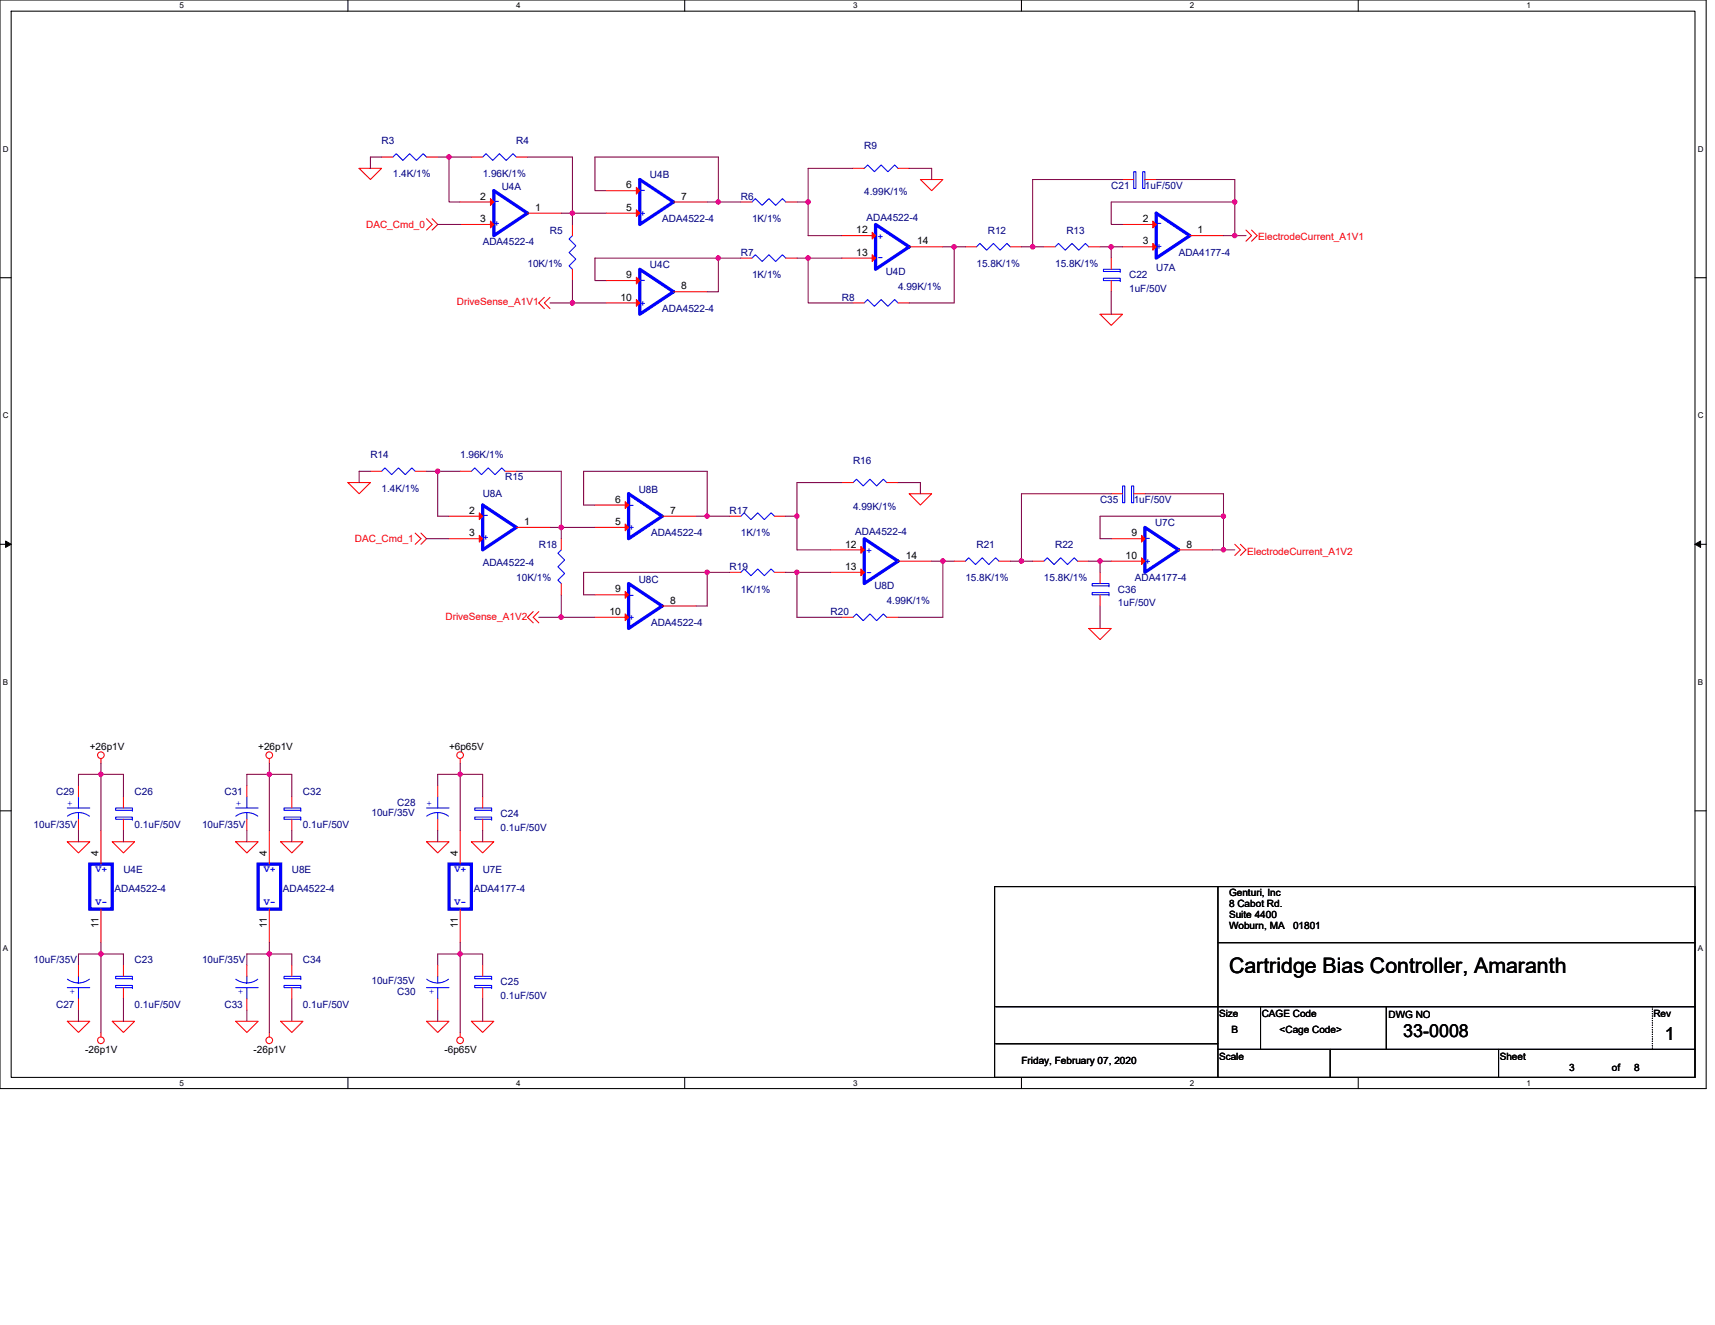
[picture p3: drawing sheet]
<svg xmlns="http://www.w3.org/2000/svg" width="279mm" height="216mm" viewBox="0 0 279 216" stroke-linecap="round" stroke-linejoin="round" font-family="sans-serif">
<path d="M0 0h278v177.4h-278zM1.8 1.8h274.3v173.8h-274.3z" fill="none" stroke="#000" stroke-width=".17"/>
<g fill="#fff">
<path d="M29.3 .2h.7v1.5h-.7z"/>
<path d="M29.3 175.7h.7v1.5h-.7z"/>
</g>
<path d="M56.7 0v1.8M56.7 175.6v1.8" fill="none" stroke="#000" stroke-width=".17"/>
<g fill="#fff">
<path d="M84.1 .2h.7v1.5h-.7z"/>
<path d="M84.1 175.7h.7v1.5h-.7z"/>
</g>
<path d="M111.5 0v1.8M111.5 175.6v1.8" fill="none" stroke="#000" stroke-width=".17"/>
<g fill="#fff">
<path d="M139 .2h.7v1.5h-.7z"/>
<path d="M139 175.7h.7v1.5h-.7z"/>
</g>
<path d="M166.4 0v1.8M166.4 175.6v1.8" fill="none" stroke="#000" stroke-width=".17"/>
<g fill="#fff">
<path d="M193.8 .2h.8v1.5h-.8z"/>
<path d="M193.8 175.7h.8v1.5h-.8z"/>
</g>
<path d="M221.3 0v1.8M221.3 175.6v1.8" fill="none" stroke="#000" stroke-width=".17"/>
<g fill="#fff">
<path d="M248.7 .2h.7v1.5h-.7z"/>
<path d="M248.7 175.7h.7v1.5h-.7z"/>
<path d="M.5 23.5h.9v1.5h-.9z"/>
<path d="M276.6 23.5h1v1.5h-1z"/>
<path d="M.5 67h.9v1.4h-.9z"/>
<path d="M276.6 67h1v1.4h-1z"/>
</g>
<path d="M0 45.3h1.8M276.1 45.3h1.9" fill="none" stroke="#000" stroke-width=".17"/>
<g fill="#fff">
<path d="M.5 110.4h.8v1.5h-.8z"/>
<path d="M276.6 110.4h.9v1.5h-.9z"/>
</g>
<path d="M0 88.7h1.8M276.1 88.7h1.9" fill="none" stroke="#000" stroke-width=".17"/>
<path d="M.9 88.2l.9 .5-.9 .5zM276.1 88.7l1-.5v1z" fill="#000" stroke="#000" stroke-width=".16"/>
<g fill="#fff">
<path d="M.5 153.8h.8v1.5h-.8z"/>
<path d="M276.6 153.8h.9v1.5h-.9z"/>
</g>
<path d="M0 132.1h1.8M276.1 132.1h1.9M162 144.5h114.1v31.1h-114.1zM198.4 153.6h77.7M198.4 144.5v31.1M162.2 170.1h36.2M162.2 164h113.9M198.4 171h77.7M205.4 164v7M216.7 171v4.6M225.8 164v7M244.1 171v4.6" fill="none" stroke="#000" stroke-width=".17"/>
<g fill="none" stroke="#f00" stroke-width=".17">
<path d="M58.5 27.4h3.7l-1.9 1.9zM62.2 25.6h1.8M69.5 35.6l.9 1-.9 .9M69.5 25.6h1.8M70.4 35.6l.9 1-.9 .9M75 32.9h5.5M75 36.6h5.5M76.8 25.6h1.8M84.1 25.6h1.8M85.9 34.7h5.5M93.3 36.6v1.8M98.7 34.7h5.5"/>
<path d="M98.7 31.1h5.5M109.7 32.9h5.5M120.7 32.9h1.8M128 32.9h1.8M137.2 38.4h5.4M139 27.4h1.8M146.3 27.4h1.8M149.9 29.3h3.7l-1.8 1.8zM182.9 29.3h1.8M182.9 36.6h5.5M186.5 29.3h1.9M193.8 38.4h5.5"/>
<path d="M203 37.5l.9 .9-.9 .9M203.9 37.5l.9 .9-.9 .9M88.7 48.5l-.9 .9 .9 .9M89.6 48.5l-.9 .9 .9 .9M93.3 43.9v1.8M98.7 45.7h5.5M98.7 49.4h5.5M109.7 47.5h5.5M120.7 42.1h1.8M128 42.1h1.8M137.2 42.1h5.4M139 49.4h1.8"/>
<path d="M146.3 49.4h1.8M148.1 40.2h5.5M157.3 40.2h1.8M164.6 40.2h1.8M170.1 40.2h1.8M177.4 40.2h1.8M179.2 51.2h3.7l-1.9 1.8zM181 45.7v1.8M181 42.1v1.8M182.9 40.2h5.5M56.7 78.6h3.6l-1.8 1.9zM60.3 76.8h1.9"/>
<path d="M67.6 76.8h1.9M75 76.8h1.8M82.3 76.8h1.8M137.2 78.6h1.8M144.5 78.6h1.8M67.6 86.9l1 .9-1 .9M68.6 86.9l.9 .9-.9 .9M73.2 84.1h5.4M73.2 87.8h5.4M84.1 85.9h5.5M86.9 99.7l-1 .9 1 .9M87.8 99.7l-.9 .9 .9 .9"/>
<path d="M91.4 87.8v1.8M91.4 95.1v1.8M96.9 85.9h5.5M96.9 82.3h5.5M96.9 96.9h5.5M107.9 84.1h5.5M107.9 98.7h5.5M118.9 93.3h1.8M118.9 84.1h1.8M126.2 93.3h1.8M126.2 84.1h1.8M135.3 89.6h5.5"/>
<path d="M135.3 93.3h5.5M146.3 91.4h5.5M148.1 80.5h3.7l-1.9 1.8zM155.4 91.4h1.9M162.8 91.4h1.8M168.2 91.4h1.9M175.6 91.4h1.8M179.2 96.9v1.8M179.2 93.3v1.8M181 87.8h5.5M181 91.4h5.5M181 80.5h1.9"/>
<path d="M184.7 80.5h1.8M192 89.6h5.5M201.2 88.7l.9 .9-.9 .9M202.1 88.7l.9 .9-.9 .9M96.9 100.6h5.5M137.2 100.6h1.8M144.5 100.6h1.8M177.4 102.4h3.6l-1.8 1.8zM11 137.2h3.6l-1.8 1.8zM12.8 128v1.8M12.8 133.5v1.8M16.4 135.3v5.5"/>
<path d="M16.4 123.6v.8M18.3 137.2h3.6l-1.8 1.8zM20.1 133.5v1.8M20.1 129.8v1.9M38.4 137.2h3.7l-1.9 1.8zM40.2 128v1.8M40.2 133.5v1.8M43.9 123.6v.8M43.9 135.3v5.5M45.7 137.2h3.7l-1.9 1.8zM47.5 133.5v1.8M47.5 129.8v1.9"/>
<path d="M69.5 137.2h3.7l-1.9 1.8zM71.3 128v1.8M71.3 133.5v1.8M75 123.6v.8M75 135.3v5.5M76.8 137.2h3.7l-1.9 1.8zM78.6 133.5v1.8M78.6 129.8v1.9M12.8 157.3v1.8M16.4 148.1v5.5M20.1 157.3v1.8M40.2 157.3v1.8"/>
<path d="M43.9 148.1v5.5M47.5 157.3v1.8M71.3 157.3v1.8M75 148.1v5.5M78.6 157.3v1.8M11 166.4h3.6l-1.8 1.8zM12.8 162.8v1.8M16.4 168.2v.8M18.3 166.4h3.6l-1.8 1.8zM20.1 160.9v1.9M38.4 166.4h3.7l-1.9 1.8zM40.2 162.8v1.8"/>
<path d="M43.9 168.2v.8M45.7 166.4h3.7l-1.9 1.8zM47.5 160.9v1.9M69.5 166.4h3.7l-1.9 1.8zM71.3 162.8v1.8M75 168.2v.8M76.8 166.4h3.7l-1.9 1.8zM78.6 160.9v1.9"/>
<circle cx="16.4" cy="123" r=".54"/>
<circle cx="43.9" cy="123" r=".54"/>
<circle cx="75" cy="123" r=".54"/>
<circle cx="16.4" cy="169.5" r=".54"/>
<circle cx="43.9" cy="169.5" r=".54"/>
<circle cx="75" cy="169.5" r=".54"/>
</g>
<path d="M269.2 164v7M269.2 171h.1" fill="none" stroke="#000" stroke-width=".17" stroke-dasharray="0 .3"/>
<g fill="none" stroke="#00f" stroke-width=".17">
<path d="M64 25.6l.6-.6 1 1.1 1.1-1.1 1.1 1.1 1.1-1.1 .6 .6M78.6 25.6l.6-.6 1.1 1.1 1.1-1.1 1.1 1.1 1.1-1.1 .5 .6M93.3 38.4l-.6 .5 1.1 1.1-1.1 1.1 1.1 1.1-1.1 1.1 .6 .6M122.5 32.9l.6-.5 1.1 1.1 1.1-1.1 1.1 1.1 1.1-1.1 .5 .5M140.8 27.4l.6-.5 1.1 1.1 1.1-1.1 1.1 1.1 1.1-1.1 .5 .5M184.7 28h.4v2.7h-.4zM184.7 29.3h.1M186.2 28h.3v2.7h-.3zM186.5 29.3h.1M122.5 42.1l.6-.6 1.1 1.1 1.1-1.1 1.1 1.1 1.1-1.1 .5 .6M140.8 49.4l.6-.6 1.1 1.1 1.1-1.1 1.1 1.1 1.1-1.1 .5 .6M159.1 40.2l.5-.5 1.1 1.1 1.1-1.1 1.1 1.1 1.1-1.1 .6 .5"/>
<path d="M171.9 40.2l.5-.5 1.1 1.1 1.1-1.1 1.1 1.1 1.1-1.1 .6 .5M179.8 45.3h2.7v.4h-2.7zM179.8 43.9h2.7v.3h-2.7zM181 43.9h.1M181 45.7h.1M182.5 45.7h.1M182.5 44.2h.1M62.2 76.8l.5-.6 1.1 1.1 1.1-1.1 1.1 1.1 1.1-1.1 .5 .6M76.8 76.8l.5-.6 1.1 1.1 1.1-1.1 1.1 1.1 1.1-1.1 .6 .6M139 78.6l.5-.5 1.1 1.1 1.1-1.1 1.1 1.1 1.1-1.1 .6 .5M182.9 79.2h.3v2.7h-.3zM184.3 79.2h.4v2.7h-.4z"/>
<path d="M91.4 89.6l-.5 .5 1.1 1.1-1.1 1.2 1.1 1.1-1.1 1 .5 .6M120.7 93.3l.5-.6 1.1 1.1 1.1-1.1 1.1 1.1 1.1-1.1 .6 .6M120.7 84.1l.5-.5 1.1 1.1 1.1-1.1 1.1 1.1 1.1-1.1 .6 .5M157.3 91.4l.5-.5 1.1 1.1 1.1-1.1 1.1 1.1 1.1-1.1 .6 .5M170.1 91.4l.5-.5 1.1 1.1 1.1-1.1 1.1 1.1 1.1-1.1 .6 .5M177.9 96.6h2.8v.3h-2.8zM177.9 95.1h2.8v.4h-2.8zM179.2 95.1h.1M179.2 96.9h.1M180.7 96.9h.1M180.7 95.5h.1M182.9 80.5h.1"/>
<path d="M184.7 80.5h.1M139 100.6l.5-.6 1.1 1.1 1.1-1.1 1.1 1.1 1.1-1.1 .6 .6M11 131.7h3.6M12.8 132.4v1.1M12.8 129.8v1.9M14.6 133l-1.1-.5-.8-.1-1.1 .2-.6 .4M18.8 133.1h2.8v.4h-2.8zM18.8 131.7h2.8v.3h-2.8zM20.1 131.7h.1M20.1 133.5h.1M21.6 133.5h.1M21.6 132h.1"/>
<path d="M38.4 131.7h3.7M40.2 132.4l.8 .1 1 .5M40.2 132.4l-.8 .1-1 .5M40.2 132.4v1.1M40.2 129.8v1.9M46.3 133.1h2.7v.4h-2.7zM46.3 131.7h2.7v.3h-2.7zM47.5 131.7h.1M47.5 133.5h.1M49 133.5h.1M49 132h.1M69.5 131.7h3.7"/>
<path d="M71.3 132.4v1.1M71.3 129.8v1.9M73.1 133a2.96 2.96 0 0 0-3.6 0M77.3 133.1h2.8v.4h-2.8zM77.3 131.7h2.8v.3h-2.8zM78.6 131.7h.1M78.6 133.5h.1M80.1 133.5h.1M80.1 132h.1M11 159.6l.6 .3 1.2 .3 .7-.1 1.1-.5M12.8 159.1v1.1M18.8 159.1h2.8v.4h-2.8z"/>
<path d="M20.1 159.1h.1M21.6 159.5h.1M38.4 159.6l.7 .3 1.1 .3 .8-.1 1-.5M40.2 159.1v1.1M46.3 159.1h2.7v.4h-2.7zM47.5 159.1h.1M49 159.5h.1M69.5 159.6a2.88 2.88 0 0 0 3.6 0M71.3 159.1v1.1M77.3 159.1h2.8v.4h-2.8zM78.6 159.1h.1M80.1 159.5h.1"/>
<path d="M11 160.9h3.6M12.8 160.9v1.9M18.8 160.6h2.8v.3h-2.8zM20.1 160.9h.1M21.6 160.9h.1M38.4 160.9h3.7M40.2 160.9v1.9M46.3 160.6h2.7v.3h-2.7zM47.5 160.9h.1M49 160.9h.1M69.5 160.9h3.7M71.3 160.9v1.9"/>
<path d="M77.3 160.6h2.8v.3h-2.8zM78.6 160.9h.1M80.1 160.9h.1"/>
</g>
<g fill="none" stroke="#00f" stroke-width=".53">
<path d="M80.5 31.1l5.4 3.6-5.4 3.7zM104.2 29.3l5.5 3.6-5.5 3.7zM142.6 36.6l5.5 3.6-5.5 3.7zM188.4 34.7l5.4 3.7-5.4 3.7zM104.2 43.9l5.5 3.6-5.5 3.7zM78.6 82.3l5.5 3.6-5.5 3.7zM102.4 80.5l5.5 3.6-5.5 3.7zM102.4 95.1l5.5 3.6-5.5 3.7zM140.8 87.8l5.5 3.6-5.5 3.7zM186.5 85.9l5.5 3.7-5.5 3.7zM14.6 140.8h3.7v7.3h-3.7zM42.1 140.8h3.6v7.3h-3.6z"/>
<path d="M73.2 140.8h3.6v7.3h-3.6z"/>
</g>
<g fill="#f00" stroke="#f00" stroke-width=".17">
<path d="M79.9 32.4l.6 .5-.6 .6z"/>
<path d="M79.9 36l.6 .6-.6 .5z"/>
<path d="M142.1 37.8l.5 .6-.5 .5z"/>
<path d="M142.1 41.5l.5 .6-.5 .5z"/>
<path d="M187.8 36l.6 .6-.6 .5z"/>
<path d="M187.8 39.7l.6 .5-.6 .6z"/>
<path d="M103.7 45.2l.5 .5-.5 .6z"/>
<path d="M103.7 48.8l.5 .6-.5 .5z"/>
<path d="M101.9 85.4l.5 .5-.5 .6z"/>
<path d="M101.9 81.7l.5 .6-.5 .5z"/>
<path d="M101.9 96.4l.5 .5-.5 .6z"/>
<path d="M101.9 100l.5 .6-.5 .5z"/>
<path d="M186 87.2l.5 .6-.5 .5z"/>
<path d="M186 90.9l.5 .5-.5 .6z"/>
<path d="M78.1 83.6l.5 .5-.5 .6z"/>
<path d="M78.1 87.2l.5 .6-.5 .5z"/>
<path d="M103.7 34.2l.5 .5-.5 .6z"/>
<path d="M103.7 30.5l.5 .6-.5 .5z"/>
<path d="M140.3 89l.5 .6-.5 .5z"/>
<path d="M140.3 92.7l.5 .6-.5 .5z"/>
</g>
<g fill="none" stroke="#800040" stroke-width=".17">
<path d="M62.2 25.6h-1.9v1.8M71.3 25.6h1.9M71.3 36.6h3.7M73.2 25.6v7.3h1.8M73.2 25.6h3.6M85.9 25.6h7.4v9.1M91.4 34.7h1.9M93.3 34.7v1.9M93.3 34.7h5.4M98.7 31.1h-1.8v-5.5h20.1v7.3M115.2 32.9h1.8M117 32.9h3.7"/>
<path d="M129.8 32.9h1.9M131.7 32.9v5.5h5.5M139 27.4h-7.3v5.5M148.1 27.4h3.7v1.9M182.9 29.3h-14.7v10.9M188.4 29.3h12.8v3.6M199.3 38.4h1.9M201.2 38.4h1.8M201.2 32.9v5.5M201.2 32.9h-20.2v3.7h1.9M89.6 49.4h3.7M93.3 45.7v3.7h5.4"/>
<path d="M117 42.1h-20.1v3.6h1.8M117 42.1v5.4h-1.8M117 42.1h3.7M129.8 42.1h7.4M131.7 42.1v7.3h7.3M153.6 40.2h1.8M155.4 40.2h1.9M155.4 40.2v9.2h-7.3M166.4 40.2h1.8M168.2 40.2h1.9M179.2 40.2h1.8M181 40.2h1.9"/>
<path d="M181 40.2v1.9M181 47.5v3.7M60.3 76.8h-1.8v1.8M69.5 76.8h1.8M71.3 76.8v7.3h1.9M71.3 76.8h3.7M84.1 76.8h7.3v9.1M137.2 78.6h-7.4v5.5M146.3 78.6h3.6v1.9M69.5 87.8h3.7M89.6 85.9h1.8M91.4 85.9h5.5"/>
<path d="M91.4 85.9v1.9M91.4 96.9v3.7M96.9 82.3h-1.8v-5.5h20.1v7.3M113.4 84.1h1.8M115.2 93.3v5.4h-1.8M115.2 84.1h3.7M115.2 93.3h3.7M115.2 93.3h-20.1v3.6h1.8M128 84.1h1.8M128 93.3h1.8M129.8 84.1v5.5h5.5M129.8 93.3v7.3h7.4"/>
<path d="M129.8 93.3h5.5M151.8 91.4h1.8M153.6 91.4h1.8M153.6 91.4v9.2h-7.3M164.6 91.4h1.8M166.4 91.4h1.8M177.4 91.4h1.8M179.2 98.7v3.7M179.2 91.4h1.8M179.2 91.4v1.9M181 80.5h-14.6v10.9M186.5 80.5h12.8v3.6"/>
<path d="M197.5 89.6h1.8M199.3 89.6h1.9M199.3 84.1h-20.1v3.7h1.8M199.3 84.1v5.5M87.8 100.6h3.6M91.4 100.6h5.5M12.8 135.3v1.9M16.4 124.4v1.8M16.4 126.2h-3.6v1.8M16.4 126.2v9.1M16.4 126.2h3.7v3.6M20.1 135.3v1.9"/>
<path d="M40.2 135.3v1.9M43.9 124.4v1.8M43.9 126.2h3.6v3.6M43.9 126.2h-3.7v1.8M43.9 126.2v9.1M47.5 135.3v1.9M71.3 135.3v1.9M75 126.2h-3.7v1.8M75 124.4v1.8M75 126.2v9.1M75 126.2h3.6v3.6M78.6 135.3v1.9"/>
<path d="M16.4 155.4h-3.6v1.9M16.4 153.6v1.8M16.4 155.4v12.8M16.4 155.4h3.7v1.9M43.9 153.6v1.8M43.9 155.4h-3.7v1.9M43.9 155.4h3.6v1.9M43.9 155.4v12.8M75 153.6v1.8M75 155.4h-3.7v1.9M75 155.4v12.8M75 155.4h3.6v1.9"/>
<path d="M12.8 164.6v1.8M20.1 162.8v3.6M40.2 164.6v1.8M47.5 162.8v3.6M71.3 164.6v1.8M78.6 162.8v3.6"/>
</g>
<g fill="#f0f" stroke="#f0f" stroke-width=".17">
<circle cx="73.1" cy="25.6" r=".36"/>
<circle cx="117" cy="32.9" r=".35"/>
<circle cx="93.2" cy="34.7" r=".35"/>
<circle cx="117" cy="42" r=".35"/>
<circle cx="93.2" cy="49.4" r=".36"/>
<circle cx="131.7" cy="32.9" r=".36"/>
<circle cx="131.7" cy="42" r=".36"/>
<circle cx="155.4" cy="40.2" r=".36"/>
<circle cx="201.2" cy="32.9" r=".36"/>
<circle cx="201.2" cy="38.4" r=".36"/>
<circle cx="181" cy="40.2" r=".36"/>
<circle cx="168.2" cy="40.2" r=".36"/>
<circle cx="16.4" cy="126.2" r=".35"/>
<circle cx="16.4" cy="155.4" r=".36"/>
<circle cx="75" cy="126.2" r=".35"/>
<circle cx="75" cy="155.4" r=".36"/>
<circle cx="71.3" cy="76.8" r=".36"/>
<circle cx="43.9" cy="126.2" r=".35"/>
<circle cx="129.8" cy="84.1" r=".35"/>
<circle cx="115.2" cy="84.1" r=".35"/>
<circle cx="91.4" cy="85.9" r=".36"/>
<circle cx="153.6" cy="91.4" r=".36"/>
<circle cx="115.2" cy="93.2" r=".35"/>
<circle cx="129.8" cy="93.2" r=".35"/>
<circle cx="91.4" cy="100.6" r=".36"/>
<circle cx="43.9" cy="155.4" r=".36"/>
<circle cx="166.4" cy="91.4" r=".36"/>
<circle cx="199.3" cy="89.6" r=".35"/>
<circle cx="199.3" cy="84.1" r=".35"/>
<circle cx="179.2" cy="91.4" r=".36"/>
</g>
<text font-size="3.5" x="200.2" y="158.6">Cartridge Bias Controller, Amaranth</text>
<g font-size="2.9">
<text x="228.6" y="169">33-0008</text>
<text x="271.2" y="169.4">1</text>
</g>
<g font-size="1.7">
<text x="78.3" y="32.5">2</text>
<text x="87.2" y="34.4">1</text>
<text x="102" y="34.4">5</text>
<text x="102" y="30.7">6</text>
<text x="111" y="32.5">7</text>
<text x="78.3" y="36.2">3</text>
<text x="139.5" y="38">12</text>
<text x="139.5" y="41.7">13</text>
<text x="149.4" y="39.8">14</text>
<text x="186.2" y="36.2">2</text>
<text x="186.2" y="39.8">3</text>
<text x="195.1" y="38">1</text>
<text x="102" y="45.3">9</text>
<text x="111" y="47.2">8</text>
<text x="101.1" y="49">10</text>
<text x="76.4" y="83.7">2</text>
<text x="100.2" y="81.9">6</text>
<text x="109.2" y="83.7">7</text>
<text x="76.4" y="87.4">3</text>
<text x="85.4" y="85.6">1</text>
<text x="100.2" y="85.6">5</text>
<text x="137.7" y="89.2">12</text>
<text x="184.3" y="87.4">9</text>
<text x="193.3" y="89.2">8</text>
<text x="137.7" y="92.9">13</text>
<text x="147.6" y="91.1">14</text>
<text x="183.4" y="91.1">10</text>
<text x="99.3" y="100.2">10</text>
<text x="100.2" y="96.5">9</text>
<text x="109.2" y="98.4">8</text>
<text x="16.1" y="139.5" transform="rotate(-90 16.1 139.5)">4</text>
<text x="43.5" y="139.5" transform="rotate(-90 43.5 139.5)">4</text>
<text x="74.6" y="139.5" transform="rotate(-90 74.6 139.5)">4</text>
<text x="16.1" y="151.3" transform="rotate(-90 16.1 151.3)">11</text>
<text x="43.5" y="151.3" transform="rotate(-90 43.5 151.3)">11</text>
<text x="74.6" y="151.3" transform="rotate(-90 74.6 151.3)">11</text>
</g>
<g font-size="1.6" fill="#000080">
<text x="62.2" y="23.4">R3</text>
<text x="84.1" y="23.4">R4</text>
<text x="64" y="28.9">1.4K/1%</text>
<text x="78.6" y="28.9">1.96K/1%</text>
<text x="105.9" y="29.1">U4B</text>
<text x="140.8" y="24.3">R9</text>
<text x="81.7" y="30.9">U4A</text>
<text x="120.7" y="32.6">R6</text>
<text x="140.8" y="31.8">4.99K/1%</text>
<text x="181" y="30.7">C21</text>
<text x="186.5" y="30.7">1uF/50V</text>
<text x="78.6" y="39.9">ADA4522-4</text>
<text x="89.6" y="38.1">R5</text>
<text x="107.9" y="36.2">ADA4522-4</text>
<text x="120.7" y="41.7">R7</text>
<text x="122.5" y="36.2">1K/1%</text>
<text x="141.2" y="36">ADA4522-4</text>
<text x="160.9" y="38.1">R12</text>
<text x="173.7" y="38.1">R13</text>
<text x="192" y="41.7">ADA4177-4</text>
<text x="85.9" y="43.5">10K/1%</text>
<text x="105.9" y="43.7">U4C</text>
<text x="122.5" y="45.4">1K/1%</text>
<text x="144.3" y="44.8">U4D</text>
<text x="146.3" y="47.2">4.99K/1%</text>
<text x="159.1" y="43.5">15.8K/1%</text>
<text x="171.9" y="43.5">15.8K/1%</text>
<text x="184" y="45.4">C22</text>
<text x="184" y="47.6">1uF/50V</text>
<text x="188.4" y="44.1">U7A</text>
<text x="107.9" y="50.8">ADA4522-4</text>
<text x="137.2" y="49">R8</text>
<text x="60.3" y="74.6">R14</text>
<text x="75" y="74.6">1.96K/1%</text>
<text x="139" y="75.5">R16</text>
<text x="62.2" y="80.1">1.4K/1%</text>
<text x="78.6" y="81">U8A</text>
<text x="82.3" y="78.3">R15</text>
<text x="104.1" y="80.3">U8B</text>
<text x="118.9" y="83.8">R17</text>
<text x="139" y="83">4.99K/1%</text>
<text x="179.2" y="81.9">C35</text>
<text x="184.7" y="81.9">1uF/50V</text>
<text x="87.8" y="89.3">R18</text>
<text x="106.1" y="87.4">ADA4522-4</text>
<text x="120.7" y="87.4">1K/1%</text>
<text x="139.3" y="87.2">ADA4522-4</text>
<text x="159.1" y="89.3">R21</text>
<text x="171.9" y="89.3">R22</text>
<text x="188.2" y="85.8">U7C</text>
<text x="78.6" y="92.2">ADA4522-4</text>
<text x="84.1" y="94.7">10K/1%</text>
<text x="104.1" y="94.9">U8C</text>
<text x="118.9" y="92.9">R19</text>
<text x="157.3" y="94.7">15.8K/1%</text>
<text x="170.1" y="94.7">15.8K/1%</text>
<text x="184.9" y="94.7">ADA4177-4</text>
<text x="120.7" y="96.6">1K/1%</text>
<text x="135.3" y="100.2">R20</text>
<text x="142.5" y="96">U8D</text>
<text x="144.5" y="98.4">4.99K/1%</text>
<text x="182.1" y="96.6">C36</text>
<text x="182.1" y="98.8">1uF/50V</text>
<text x="106.1" y="102.1">ADA4522-4</text>
<text x="9.1" y="129.5">C29</text>
<text x="21.9" y="129.5">C26</text>
<text x="36.6" y="129.5">C31</text>
<text x="49.4" y="129.5">C32</text>
<text x="64.7" y="131.3">C28</text>
<text x="5.5" y="135">10uF/35V</text>
<text x="21.9" y="135">0.1uF/50V</text>
<text x="32.9" y="135">10uF/35V</text>
<text x="49.4" y="135">0.1uF/50V</text>
<text x="60.5" y="133">10uF/35V</text>
<text x="81.6" y="133.1">C24</text>
<text x="81.6" y="135.3">0.1uF/50V</text>
<text x="20.1" y="142.3">U4E</text>
<text x="47.5" y="142.3">U8E</text>
<text x="78.6" y="142.3">U7E</text>
<text x="18.6" y="145.4">ADA4522-4</text>
<text x="46.1" y="145.4">ADA4522-4</text>
<text x="77.2" y="145.4">ADA4177-4</text>
<text x="5.5" y="156.9">10uF/35V</text>
<text x="21.9" y="156.9">C23</text>
<text x="32.9" y="156.9">10uF/35V</text>
<text x="49.4" y="156.9">C34</text>
<text x="60.5" y="160.4">10uF/35V</text>
<text x="81.6" y="160.6">C25</text>
<text x="9.1" y="164.2">C27</text>
<text x="21.9" y="164.2">0.1uF/50V</text>
<text x="36.6" y="164.2">C33</text>
<text x="49.4" y="164.2">0.1uF/50V</text>
<text x="64.7" y="162.1">C30</text>
<text x="81.6" y="162.8">0.1uF/50V</text>
</g>
<g font-size="1.6" fill="#00f">
<text x="80.5" y="33.2">-</text>
<text x="104.2" y="35.2">+</text>
<text x="104.2" y="31.5">-</text>
<text x="80.5" y="36.8">+</text>
<text x="143.9" y="38.1" transform="rotate(180 143.9 38.1)">+</text>
<text x="143.9" y="41.6" transform="rotate(180 143.9 41.6)">-</text>
<text x="188.4" y="36.8">-</text>
<text x="188.4" y="40.5">+</text>
<text x="104.2" y="46.1">-</text>
<text x="104.2" y="49.8">+</text>
<text x="102.4" y="82.7">-</text>
<text x="78.6" y="84.4">-</text>
<text x="78.6" y="88">+</text>
<text x="102.4" y="86.4">+</text>
<text x="142.1" y="89.3" transform="rotate(180 142.1 89.3)">+</text>
<text x="186.5" y="88.2">-</text>
<text x="142.1" y="92.8" transform="rotate(180 142.1 92.8)">-</text>
<text x="186.5" y="91.9">+</text>
<text x="102.4" y="101">+</text>
<text x="102.4" y="97.4">-</text>
<text x="11" y="131.3">+</text>
<text x="38.4" y="131.3">+</text>
<text x="69.5" y="131.3">+</text>
<text x="15.5" y="142.2">V+</text>
<text x="43" y="142.2">V+</text>
<text x="74.1" y="142.2">V+</text>
<text x="15.5" y="147.5">V-</text>
<text x="43" y="147.5">V-</text>
<text x="74.1" y="147.5">V-</text>
<text x="12.2" y="161.2" transform="rotate(180 12.2 161.2)">+</text>
<text x="39.7" y="161.2" transform="rotate(180 39.7 161.2)">+</text>
<text x="70.8" y="161.2" transform="rotate(180 70.8 161.2)">+</text>
</g>
<g font-size="1.6" fill="#f00">
<text x="59.6" y="37.1">DAC_Cmd_0</text>
<text x="205" y="39.1">ElectrodeCurrent_A1V1</text>
<text x="74.4" y="49.8">DriveSense_A1V1</text>
<text x="57.8" y="88.3">DAC_Cmd_1</text>
<text x="203.2" y="90.4">ElectrodeCurrent_A1V2</text>
<text x="72.6" y="101">DriveSense_A1V2</text>
</g>
<g font-size="1.6">
<text x="14.6" y="122.2">+26p1V</text>
<text x="42.1" y="122.2">+26p1V</text>
<text x="73.2" y="122.2">+6p65V</text>
<text x="200.2" y="145.9">Genturi, Inc</text>
<text x="200.2" y="147.8">8 Cabot Rd.</text>
<text x="200.2" y="149.6">Suite 4400</text>
<text x="200.2" y="151.4">Woburn, MA</text>
<text x="210.7" y="151.4">01801</text>
<text x="198.6" y="165.7">Size</text>
<text x="205.5" y="165.7">CAGE Code</text>
<text x="226.2" y="165.9">DWG NO</text>
<text x="269.4" y="165.7">Rev</text>
<text x="13.9" y="171.6">-26p1V</text>
<text x="41.3" y="171.6">-26p1V</text>
<text x="72.4" y="171.6">-6p65V</text>
<text x="166.4" y="173.4">Friday, February 07, 2020</text>
<text x="198.6" y="172.7">Scale</text>
<text x="200.6" y="168.3">B</text>
<text x="208.5" y="168.3">&lt;Cage Code&gt;</text>
<text x="244.3" y="172.7">Sheet</text>
<text x="255.7" y="174.5">3</text>
<text x="262.6" y="174.5">of</text>
<text x="266.3" y="174.5">8</text>
</g>
<g font-size="1.3">
<text x="29.3" y="1.4">5</text>
<text x="84.1" y="1.4">4</text>
<text x="139" y="1.4">3</text>
<text x="193.8" y="1.4">2</text>
<text x="248.7" y="1.4">1</text>
<text x=".5" y="24.7">D</text>
<text x="276.6" y="24.7">D</text>
<text x=".5" y="68.2">C</text>
<text x="276.6" y="68.2">C</text>
<text x=".5" y="111.6">B</text>
<text x="276.6" y="111.6">B</text>
<text x=".5" y="155">A</text>
<text x="276.6" y="155">A</text>
<text x="29.3" y="176.9">5</text>
<text x="84.1" y="176.9">4</text>
<text x="139" y="176.9">3</text>
<text x="193.8" y="176.9">2</text>
<text x="248.7" y="176.9">1</text>
</g>
</svg>
